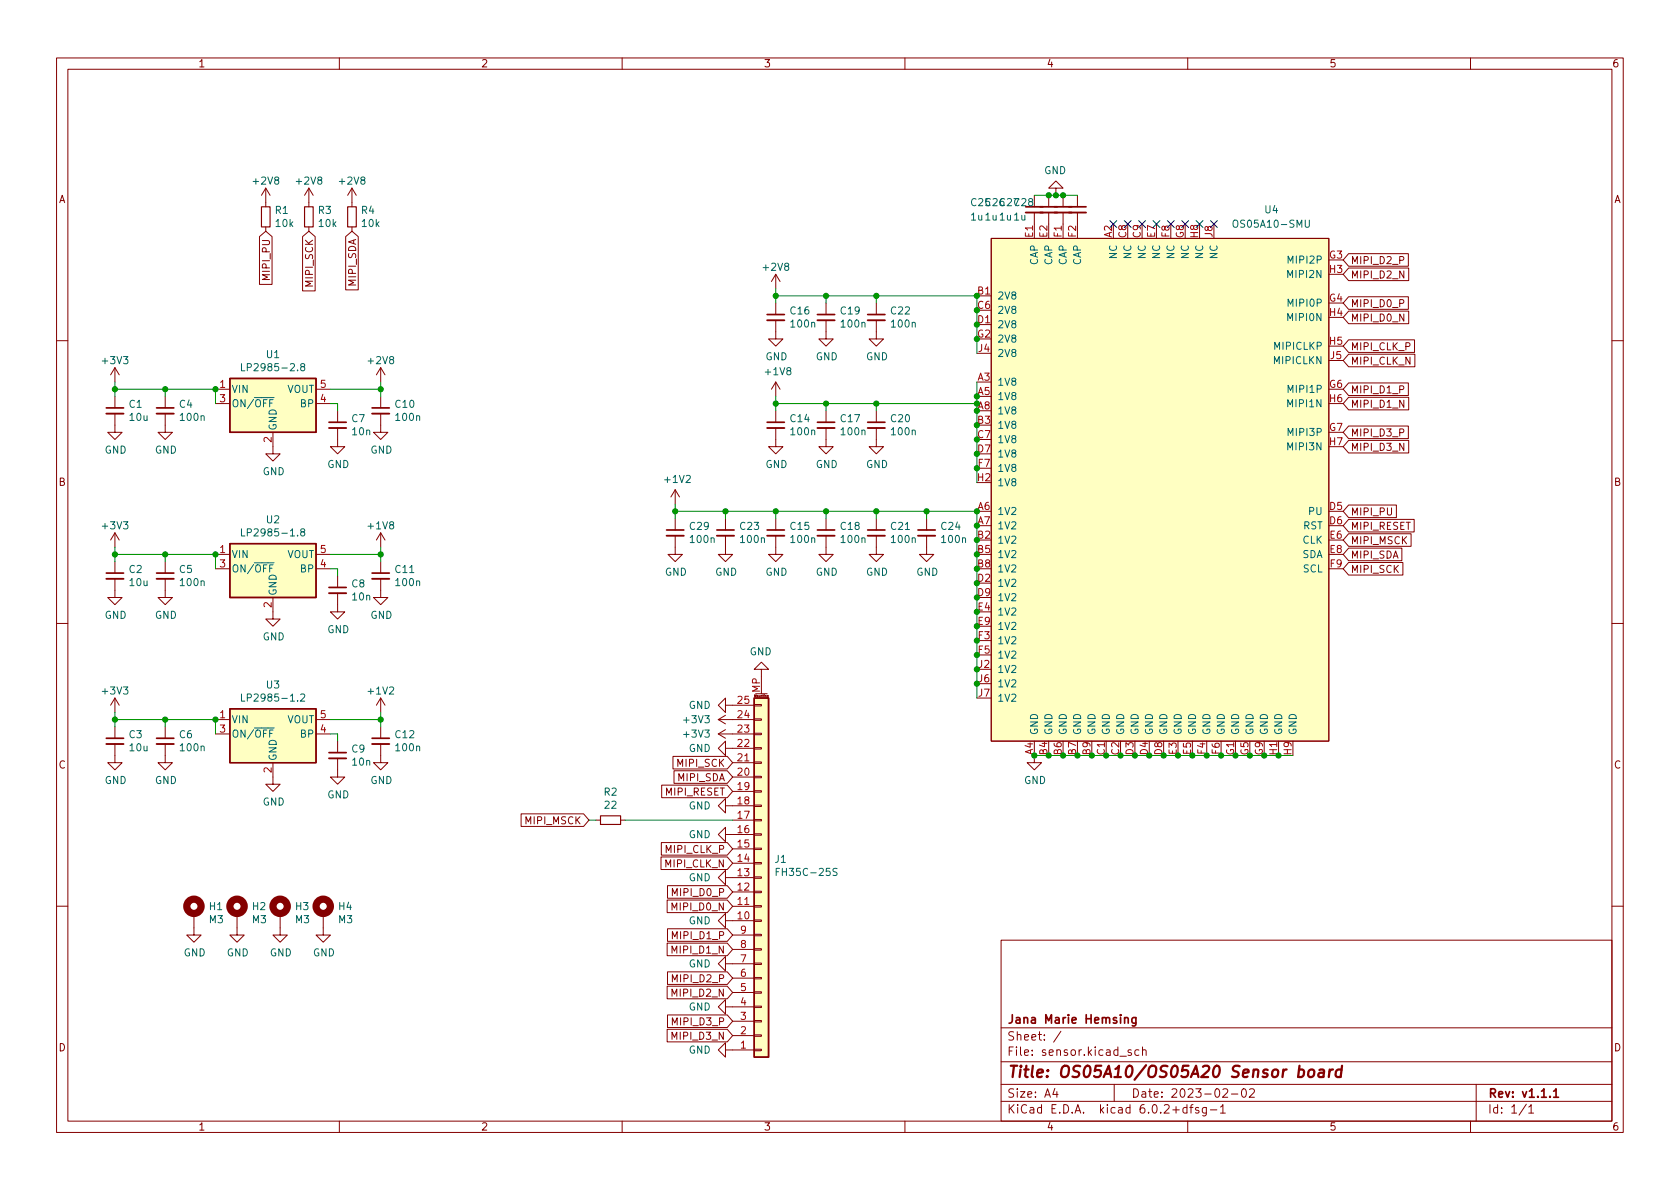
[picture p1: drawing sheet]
<svg xmlns="http://www.w3.org/2000/svg" width="297mm" height="210mm" viewBox="0 0 297 210" stroke-linecap="round" stroke-linejoin="round" font-family="sans-serif">
<g fill="none" stroke="#840000" stroke-width=".18">
<path d="M10 10.2h277v190.1h-277zM12 12.2h273v186.1h-273zM60 10.2v2M110 10.2v2M160 10.2v2M210 10.2v2M260 10.2v2M47 33.3v3.3M47 33.3l-.8 1.2M47 33.3l.8 1.2M54.6 33.3v3.3M54.6 33.3l-.8 1.2"/>
<path d="M54.6 33.3l.8 1.2M62.2 33.3v3.3M62.2 33.3l-.7 1.2M62.2 33.3l.8 1.2M182.9 37.6v2M185.4 34.5v2.1M185.4 37.6v2M186.7 33.3h1.3l-1.3-1.3-1.3 1.3h1.3v1.2M188 34.5v2.1M188 37.6v2M190.5 34.5v2.1M190.5 37.6v2"/>
<path d="M45.9 41.8l1.1-.9 1.1 .9v8.5h-2.2zM47 40.1v.8M53.5 41.8l1.1-.9 1.1 .9v9.6h-2.2zM54.6 40.1v.8M61.1 41.8l1.1-.9 1.1 .9v9.5h-2.2zM62.2 40.1v.8M137.2 56.6v3.3h1.2l-1.2 1.3-1.3-1.3h1.3M137.2 48.5l-.8 1.3M137.2 48.5v2.5M137.2 53.6v2M137.2 48.5l.7 1.3M146 56.6v3.3h1.3l-1.3 1.3-1.2-1.3h1.2"/>
<path d="M146 53.6v2M154.9 56.6v3.3h1.3l-1.3 1.3-1.2-1.3h1.2M154.9 53.6v2M175.3 42.2h59.6v88.9h-59.6zM238.4 44.9h10.6v2.2h-10.6l-.9-1.1zM238.4 52.5h10.6v2.2h-10.6l-.9-1.1zM238.4 55h10.7v2.2h-10.7l-.9-1.1zM238.4 47.4h10.7v2.2h-10.7l-.9-1.1zM10 60.2h2M20.3 73.1v3.3h1.3l-1.3 1.3-1.3-1.3h1.3M20.3 65v2.6M20.3 70.1v2"/>
<path d="M20.3 65l-.7 1.3M20.3 65l.8 1.3M29.2 73.1v3.3h1.3l-1.3 1.3-1.3-1.3h1.3M29.2 70.1v2M38.1 68.8h2.5M38.1 71.4h2.5M48.3 76.4v3.9h1.2l-1.2 1.2-1.3-1.2h1.3M55.9 68.8h2.5M55.9 71.4h2.5M59.7 75.7v3.3h1.3l-1.3 1.3-1.3-1.3h1.3M59.7 72.6v2.1M67.3 73.1v3.3h1.3l-1.3 1.3-1.3-1.3h1.3"/>
<path d="M67.3 65v2.6M67.3 70.1v2M67.3 65l-.8 1.3M67.3 65l.8 1.3M137.2 75.7v3.3h1.2l-1.2 1.3-1.3-1.3h1.3M137.2 67.6v2.5M137.2 72.6v2.1M137.2 67.6l-.8 1.2M137.2 67.6l.7 1.2M146 75.7v3.3h1.3l-1.3 1.3-1.2-1.3h1.2M146 72.6v2.1M154.9 75.7v3.3h1.3l-1.3 1.3-1.2-1.3h1.2"/>
<path d="M154.9 72.6v2.1M238.4 62.6h11.8v2.3h-11.8l-.9-1.2zM238.4 67.7h10.6v2.2h-10.6l-.9-1.1zM238.4 77.9h10.7v2.2h-10.7l-.9-1.1zM238.4 75.3h10.6v2.3h-10.6l-.9-1.2zM238.4 70.3h10.7v2.2h-10.7l-.9-1.1zM238.4 60.1h11.7v2.2h-11.7l-.9-1.1zM285 60.2h2M20.3 94.2v2.6M20.3 99.3v2M20.3 94.2l-.7 1.3M20.3 94.2l.8 1.3"/>
<path d="M29.2 99.3v2M38.1 98h2.5M55.9 98h2.5M67.3 94.2v2.6M67.3 99.3v2M67.3 94.2l-.8 1.3M67.3 94.2l.8 1.3M119.4 94.7v3.3h1.2l-1.2 1.3-1.3-1.3h1.3M119.4 86.6v2.5M119.4 91.7v2M119.4 86.6l-.8 1.3M119.4 86.6l.7 1.3"/>
<path d="M128.3 94.7v3.3h1.2l-1.2 1.3-1.3-1.3h1.3M128.3 91.7v2M137.2 94.7v3.3h1.2l-1.2 1.3-1.3-1.3h1.3M137.2 91.7v2M146 94.7v3.3h1.3l-1.3 1.3-1.2-1.3h1.2M146 91.7v2M154.9 94.7v3.3h1.3l-1.3 1.3-1.2-1.3h1.2M154.9 91.7v2M163.8 94.7v3.3h1.3l-1.3 1.3-1.2-1.3h1.2M163.8 91.7v2M238.4 89.3h8.5v2.2h-8.5l-.9-1.1zM238.4 94.4h11.1v2.2h-11.1l-.9-1.1z"/>
<path d="M238.4 91.8h11.6v2.3h-11.6l-.9-1.1zM238.4 99.5h9.6v2.2h-9.6l-.9-1.1zM238.4 96.9h9.5v2.2h-9.5l-.9-1.1zM10 110.2h2M20.3 102.4v3.3h1.3l-1.3 1.2-1.3-1.2h1.3M29.2 102.4v3.3h1.3l-1.3 1.2-1.3-1.2h1.3M38.1 100.6h2.5M48.3 105.7v3.8h1.2l-1.2 1.2-1.3-1.2h1.3M55.9 100.6h2.5M59.7 104.9v3.3h1.3l-1.3 1.3-1.3-1.3h1.3M59.7 101.8v2.1M67.3 102.4v3.3h1.3l-1.3 1.2-1.3-1.2h1.3"/>
<path d="M134.6 118.4h1.3l-1.3-1.3-1.3 1.3h1.3v4.3M285 110.2h2M20.3 131.6v3.3h1.3l-1.3 1.2-1.3-1.2h1.3M20.3 123.4v2.6M20.3 128.5v2.1M20.3 123.4l-.7 1.3M20.3 123.4l.8 1.3M29.2 131.6v3.3h1.3l-1.3 1.2-1.3-1.2h1.3M29.2 128.5v2.1M38.1 127.2h2.5M38.1 129.8h2.5M48.3 134.9v3.8h1.2l-1.2 1.2-1.3-1.2h1.3"/>
<path d="M55.9 127.2h2.5M55.9 129.8h2.5M59.7 134.1v3.3h1.3l-1.3 1.3-1.3-1.3h1.3M59.7 131.1v2M67.3 131.6v3.3h1.3l-1.3 1.2-1.3-1.2h1.3M67.3 123.4v2.6M67.3 128.5v2.1M67.3 123.4l-.8 1.3M67.3 123.4l.8 1.3M117 138.8h11.6l.9 1.1-.9 1.2h-11.6zM119 133.8h9.6l.9 1.1-.9 1.1h-9.6zM119.2 136.3h9.4l.9 1.1-.9 1.1h-9.4z"/>
<path d="M127 127.2h6.3M127 129.8h6.3M127 127.2l1.3 .8M127 129.8l1.3 .8M128.3 132.3v-1.2l-1.3 1.2 1.3 1.3v-1.3h5M128.3 124.7v-1.3l-1.3 1.3 1.3 1.3v-1.3h5M128.3 126.5l-1.3 .7M128.3 129l-1.3 .8M129.5 139.9h3.8M129.5 137.4h3.8M129.5 134.9h3.8M133.3 124.6h1.3v.2h-1.3z"/>
<path d="M133.3 127.1h1.3v.3h-1.3zM133.3 129.7h1.3v.2h-1.3zM133.3 132.2h1.3v.3h-1.3zM133.3 134.7h1.3v.3h-1.3zM133.3 137.3h1.3v.2h-1.3zM133.3 139.8h1.3v.3h-1.3zM133.6 122.7h2M135.8 123v.3h-.2M135.8 123h-.2l.1 .2h.1M182.9 133.6v1.3h1.2l-1.2 1.2-1.3-1.2h1.3M92.1 143.9h11.1l.9 1.1-.9 1.1h-11.1zM105.4 145h.8"/>
<path d="M109.7 145h.8M116.9 151.5h11.7l.9 1.1-.9 1.2h-11.7zM116.9 149h11.7l.9 1.1-.9 1.1h-11.7zM118 159.2h10.6l.9 1.1-.9 1.1h-10.6zM118 156.6h10.6l.9 1.1-.9 1.1h-10.6zM128.3 147.6v-1.3l-1.3 1.3 1.3 1.2v-1.2h5M128.3 155.2v-1.3l-1.3 1.3 1.3 1.3v-1.3h5M128.3 142.5v-1.3l-1.3 1.3 1.3 1.3v-1.3h5M129.5 157.7h3.8M129.5 152.6h3.8M129.5 150.1h3.8M129.5 145h3.8"/>
<path d="M133.3 142.4h1.3v.2h-1.3zM133.3 144.9h1.3v.3h-1.3zM133.3 147.4h1.3v.3h-1.3zM133.3 150h1.3v.2h-1.3zM133.3 152.5h1.3v.3h-1.3zM133.3 155.1h1.3v.2h-1.3zM133.3 157.6h1.3v.3h-1.3zM10 160.2h2M34.3 161.5v3.8h1.3l-1.3 1.3-1.3-1.3h1.3M41.9 161.5v3.8h1.3l-1.3 1.3-1.3-1.3h1.3M49.5 161.5v3.8h1.3l-1.3 1.3-1.2-1.3h1.2M57.1 161.5v3.8h1.3l-1.3 1.3-1.2-1.3h1.2"/>
<path d="M118 166.8h10.6l.9 1.1-.9 1.1h-10.6zM118 174.4h10.6l.9 1.1-.9 1.1h-10.6zM118 171.9h10.6l.9 1.1-.9 1.1h-10.6zM118 179.5h10.6l.9 1.1-.9 1.1h-10.6zM118 164.2h10.6l.9 1.1-.9 1.2h-10.6zM128.3 178v-1.2l-1.3 1.2 1.3 1.3v-1.3h5M128.3 162.8v-1.3l-1.3 1.3 1.3 1.3v-1.3h5M128.3 170.4v-1.2l-1.3 1.2 1.3 1.3v-1.3h5M129.5 160.3h3.8M129.5 175.5h3.8M129.5 173h3.8M129.5 167.9h3.8"/>
<path d="M129.5 165.3h3.8M133.3 160.1h1.3v.3h-1.3zM133.3 162.7h1.3v.2h-1.3zM133.3 165.2h1.3v.3h-1.3zM133.3 167.8h1.3v.2h-1.3zM133.3 170.3h1.3v.3h-1.3zM133.3 172.8h1.3v.3h-1.3zM133.3 175.4h1.3v.2h-1.3zM133.3 177.9h1.3v.3h-1.3zM177 166.3h108v32h-108zM285 160.2h2M60 198.3v2"/>
<path d="M110 198.3v2M118 182h10.6l.9 1.1-.9 1.1h-10.6zM128.3 185.7v-1.3l-1.3 1.3 1.3 1.2v-1.2h5M129.5 183.1h3.8M129.5 180.6h3.8M133.3 180.5h1.3v.2h-1.3zM133.3 183h1.3v.3h-1.3zM133.3 185.5h1.3v.3h-1.3zM160 198.3v2M177 194.8h108M177 191.8h108M177 187.8h108"/>
<path d="M177 181.8h108M186.5 192.5l-.4 1h1M186.9 193v1M187.6 182.4l-1.3 1.9M197 191.8v3M200 185.7l-.4-.1-.2 .2 .1 .3 .5 .1v.4h-.6M201.4 185.7l-.5-.1-.3 .3v.4l.2 .3h.6M202 185.8l.2-.2 .4 .1v.9M202 185.1v1.5M209.9 195.9l-.5-.1-.3 .3v.4l.2 .3h.6M209.9 195.3v1.5M210 198.3v2"/>
<path d="M210.4 195.8h.5M210.9 195.3l-.3 .2v1.3M211.9 195.9l-.3-.1-.2 .2v.3l.5 .1v.4h-.5M213.3 195.8v1.2l-.3 .3h-.4M213.3 195.9l-.4-.1-.3 .3v.4l.1 .3h.6M214 196.3h1.1M215.8 195.8l.4-.5v1.5M215.8 196.8h.8M216.2 192.7l.6-.2 .2 .2 .1 .3-1 1h1M217.7 193.5h1.2M219.7 192.6l.2-.1a.81 .81 0 0 1 .5 .7 .81 .81 0 0 1-.3 .8h-.1a.81 .81 0 0 1-.6-.6 .81 .81 0 0 1 .3-.8zM220.9 192.7l.6-.2 .2 .2 .1 .3-.9 1h.9"/>
<path d="M260 198.3v2M261 191.8v6.5M269.9 195.3l-1.3 1.9M270.3 195.8l.4-.5v1.5M270.3 196.8h.9"/>
</g>
<g fill="none" stroke="#840000" stroke-width=".3">
<path d="M181.4 36.6h10.6M135.6 55.6h3.1M144.5 55.6h3.1M153.4 55.6h3.1M18.8 72.1h3M27.7 72.1h3M58.2 74.7h3M65.8 72.1h3M135.6 74.7h3.1M144.5 74.7h3.1M153.4 74.7h3.1M117.9 93.7h3"/>
<path d="M126.7 93.7h3.1M135.6 93.7h3.1M144.5 93.7h3.1M153.4 93.7h3.1M162.3 93.7h3.1M18.8 101.3h3M27.7 101.3h3M58.2 103.9h3M65.8 101.3h3M18.8 130.6h3M27.7 130.6h3M58.2 133.1h3"/>
<path d="M65.8 130.6h3M198.8 179.9v1M200.8 179.9v1.2l-.2 .3h-.4M198.8 180.1l.3-.2 .3 .1 .1 .9M200.8 180l-.4-.1-.3 .3v.4l.2 .3h.5M274.7 193l.4-.5v1.5M274.7 194h.9"/>
</g>
<path d="M229.7 189.2l.2-.1 .5 .1 .2 .3-.1 .6a.66 .66 0 0 1-1 .3M231.5 189.3a.52 .52 0 0 1 .5-.2 .52 .52 0 0 1 .4 .4l-.1 .6a.55 .55 0 0 1-.5 .4 .55 .55 0 0 1-.5-.4zM233.3 189.2l.2-.1 .5 .1v1.3M234.1 189.6l-.7 .1a.4 .4 0 0 0-.3 .3 .4 .4 0 0 0 .2 .5l.7-.1M235.1 189.1l-.2 1.4M235.7 189.1l-.4 .1-.2 .3M237.2 189.2a.66 .66 0 0 0-1 .3l-.1 .6 .2 .3 .2 .1 .5-.1M237.3 188.5l-.3 2" fill="none" stroke="#840000" stroke-width=".4"/>
<g fill="none" stroke="#840000" stroke-width=".33">
<path d="M181.4 37.6h10.6M135.6 56.6h3.1M144.5 56.6h3.1M153.4 56.6h3.1M18.8 73.1h3M27.7 73.1h3M58.2 75.7h3M65.8 73.1h3M135.6 75.7h3.1M144.5 75.7h3.1M153.4 75.7h3.1M117.9 94.7h3"/>
<path d="M126.7 94.7h3.1M135.6 94.7h3.1M144.5 94.7h3.1M153.4 94.7h3.1M162.3 94.7h3.1M18.8 102.4h3M27.7 102.4h3M58.2 104.9h3M65.8 102.4h3M18.8 131.6h3M27.7 131.6h3M58.2 134.1h3"/>
<path d="M65.8 131.6h3"/>
</g>
<g fill="#ffffc2" stroke="#ffffc2" stroke-width=".18">
<path d="M40.6 96.1h15.3v9.6h-15.3z"/>
<path d="M40.6 125.3h15.3v9.6h-15.3z"/>
<path d="M40.6 66.9h15.3v9.5h-15.3z"/>
<path d="M133.3 123.4h2.6v63.5h-2.6z"/>
<path d="M175.3 42.2h59.6v88.9h-59.6z"/>
</g>
<path d="M40.6 66.9h15.3v9.5h-15.3zM40.6 96.1h15.3v9.6h-15.3zM40.6 125.3h15.3v9.6h-15.3zM133.3 123.4h2.6v63.5h-2.6z" fill="none" stroke="#840000" stroke-width=".25"/>
<path d="M218.2 39l.1-.1a.43 .43 0 0 1 .6 .4v.5a.42 .42 0 0 1-.5 .4 .42 .42 0 0 1-.4-.4v-.5zM230.8 38.9v1.1l.2 .2h.3l.2-.2v-1.1M42.7 64.3v1.3h.6M53.4 64.8l-.2-.2v-.2l.2-.1 .4 .1 .1 .1-.1 .2-.5 .2-.1 .2v.2l.2 .3 .4-.1 .1-.2-.1-.3-.2-.2M42.7 93.5v1.3h.6M53.4 94.1l-.2-.3v-.2l.2-.1 .4 .1 .1 .1-.1 .2-.5 .2-.1 .2v.2l.2 .3 .4-.1 .1-.2-.1-.3-.2-.1M42.7 122.7v1.3h.6M53.2 122.8l.4-.1 .3 .4-.8 .9h.8M137.2 154.2h.5M137.8 153.6h-.6v1.2M148 153.6h-.5l-.2 .1v.3l.6 .3 .1 .3-.2 .2h-.5" fill="none" stroke="#006464" stroke-width=".18"/>
<path d="M46.2 36.6h1.6v3.5h-1.6zM53.8 36.6h1.6v3.5h-1.6zM61.5 36.6h1.5v3.5h-1.5zM106.2 144.3h3.5v1.5h-3.5z" fill="none" stroke="#840000" stroke-width=".2"/>
<g fill="none" stroke="#840000" stroke-width="1.3">
<circle cx="34.3" cy="160.3" r="1.27"/>
<circle cx="41.9" cy="160.3" r="1.27"/>
<circle cx="49.5" cy="160.3" r="1.27"/>
<circle cx="57.1" cy="160.3" r="1.27"/>
</g>
<g fill="none" stroke="#009600" stroke-width=".18">
<path d="M182.9 34.5h7.6M137.2 52.3h35.5v10.2M137.2 51v2.6M146 52.3v1.3M154.9 52.3v1.3M20.3 68.8h17.8v2.6M20.3 67.6v2.5M29.2 68.8v1.3M58.4 71.4h1.3v1.2M58.4 68.8h8.9M67.3 67.6v2.5M137.2 70.1v2.5"/>
<path d="M146 71.4v1.2M154.9 71.4v1.2M172.7 67.6v3.8h-35.5M172.7 72.6v12.7M20.3 98h17.8v2.6M20.3 96.8v2.5M29.2 98v1.3M58.4 98h8.9M67.3 96.8v2.5M119.4 90.4h53.3v33M119.4 89.1v2.6M128.3 90.4v1.3"/>
<path d="M137.2 90.4v1.3M146 90.4v1.3M154.9 90.4v1.3M163.8 90.4v1.3M58.4 100.6h1.3v1.2M20.3 127.2h17.8v2.6M20.3 126v2.5M29.2 127.2v1.3M58.4 129.8h1.3v1.3M58.4 127.2h8.9M67.3 126v2.5M182.9 133.6h45.7"/>
<path d="M104.1 145h1.3M110.5 145h19"/>
</g>
<g fill="none" stroke="#000084" stroke-width=".18">
<path d="M196.2 39l1.3 1.2M197.5 39l-1.3 1.2M198.8 39l1.2 1.2M200 39l-1.2 1.2M201.3 39l1.2 1.2M202.5 39l-1.2 1.2M203.9 39l1.2 1.2M205.1 39l-1.2 1.2M206.4 39l1.2 1.2M207.6 39l-1.2 1.2M208.9 39l1.3 1.2M210.2 39l-1.3 1.2"/>
<path d="M211.5 39l1.2 1.2M212.7 39l-1.2 1.2M214 39l1.2 1.2M215.2 39l-1.2 1.2"/>
</g>
<g fill="#009600" stroke="#009600" stroke-width=".18">
<circle cx="172.7" cy="98" r=".46"/>
<circle cx="172.7" cy="90.4" r=".46"/>
<circle cx="185.4" cy="133.6" r=".46"/>
<circle cx="190.5" cy="133.6" r=".46"/>
<circle cx="188" cy="133.6" r=".46"/>
<circle cx="172.7" cy="120.9" r=".46"/>
<circle cx="182.9" cy="133.6" r=".46"/>
<circle cx="195.6" cy="133.6" r=".46"/>
<circle cx="198.1" cy="133.6" r=".46"/>
<circle cx="193" cy="133.6" r=".46"/>
<circle cx="172.7" cy="103.1" r=".46"/>
<circle cx="172.7" cy="105.7" r=".46"/>
<circle cx="172.7" cy="115.8" r=".46"/>
<circle cx="172.7" cy="113.3" r=".46"/>
<circle cx="172.7" cy="118.4" r=".46"/>
<circle cx="172.7" cy="70.1" r=".46"/>
<circle cx="172.7" cy="71.4" r=".46"/>
<circle cx="172.7" cy="59.9" r=".46"/>
<circle cx="185.4" cy="34.5" r=".46"/>
<circle cx="172.7" cy="52.3" r=".46"/>
<circle cx="172.7" cy="77.7" r=".46"/>
<circle cx="172.7" cy="82.8" r=".46"/>
<circle cx="172.7" cy="57.4" r=".46"/>
<circle cx="172.7" cy="54.9" r=".46"/>
<circle cx="172.7" cy="75.2" r=".46"/>
<circle cx="172.7" cy="72.6" r=".46"/>
<circle cx="186.7" cy="34.5" r=".46"/>
<circle cx="188" cy="34.5" r=".46"/>
<circle cx="172.7" cy="95.5" r=".46"/>
<circle cx="172.7" cy="100.6" r=".46"/>
<circle cx="172.7" cy="110.7" r=".46"/>
<circle cx="172.7" cy="108.2" r=".46"/>
<circle cx="128.3" cy="90.4" r=".46"/>
<circle cx="163.8" cy="90.4" r=".46"/>
<circle cx="172.7" cy="93" r=".46"/>
<circle cx="154.9" cy="90.4" r=".46"/>
<circle cx="137.2" cy="90.4" r=".46"/>
<circle cx="208.3" cy="133.6" r=".46"/>
<circle cx="210.8" cy="133.6" r=".46"/>
<circle cx="213.4" cy="133.6" r=".46"/>
<circle cx="205.7" cy="133.6" r=".46"/>
<circle cx="223.5" cy="133.6" r=".46"/>
<circle cx="226.1" cy="133.6" r=".46"/>
<circle cx="221" cy="133.6" r=".46"/>
<circle cx="218.4" cy="133.6" r=".46"/>
<circle cx="215.9" cy="133.6" r=".46"/>
<circle cx="200.7" cy="133.6" r=".46"/>
<circle cx="203.2" cy="133.6" r=".46"/>
<circle cx="154.9" cy="71.4" r=".46"/>
<circle cx="154.9" cy="52.3" r=".46"/>
<circle cx="146" cy="52.3" r=".46"/>
<circle cx="146" cy="90.4" r=".46"/>
<circle cx="137.2" cy="52.3" r=".46"/>
<circle cx="146" cy="71.4" r=".46"/>
<circle cx="137.2" cy="71.4" r=".46"/>
<circle cx="172.7" cy="80.3" r=".46"/>
<circle cx="67.3" cy="98" r=".46"/>
<circle cx="29.2" cy="127.2" r=".46"/>
<circle cx="38.1" cy="127.2" r=".46"/>
<circle cx="29.2" cy="98" r=".46"/>
<circle cx="38.1" cy="98" r=".46"/>
<circle cx="20.3" cy="127.2" r=".46"/>
<circle cx="20.3" cy="98" r=".46"/>
<circle cx="67.3" cy="68.8" r=".46"/>
<circle cx="67.3" cy="127.2" r=".46"/>
<circle cx="119.4" cy="90.4" r=".46"/>
<circle cx="38.1" cy="68.8" r=".46"/>
<circle cx="29.2" cy="68.8" r=".46"/>
<circle cx="20.3" cy="68.8" r=".46"/>
</g>
<text font-size="2.8" fill="#840000" x="178" y="190.6">Title: OS05A10/OS05A20 Sensor board</text>
<g font-size="2.1" fill="#840000">
<text x="178" y="184">Sheet: /</text>
<text x="178" y="181">Jana Marie Hemsing</text>
<text x="178" y="186.7">File: sensor.kicad_sch</text>
<text x="178" y="196.9">KiCad E.D.A. kicad 6.0.2+dfsg-1</text>
<text x="178" y="194.1">Size: A4</text>
<text x="200" y="194.1">Date: 2023-02-02</text>
<text x="263" y="194.1">Rev: v1.1.1</text>
<text x="263" y="196.9">Id: 1/1</text>
</g>
<g font-size="1.8" fill="#840000">
<text x="35" y="11.9">1</text>
<text x="85" y="11.9">2</text>
<text x="135" y="11.9">3</text>
<text x="185" y="11.9">4</text>
<text x="235" y="11.9">5</text>
<text x="285" y="11.9">6</text>
<text x="10.3" y="35.9">A</text>
<text x="285.3" y="35.9">A</text>
<text x="238.8" y="46.7">MIPI_D2_P</text>
<text x="47.7" y="49.2" transform="rotate(-90 47.7 49.2)">MIPI_PU</text>
<text x="55.3" y="50.5" transform="rotate(-90 55.3 50.5)">MIPI_SCK</text>
<text x="63" y="50.5" transform="rotate(-90 63 50.5)">MIPI_SDA</text>
<text x="238.8" y="49.2">MIPI_D2_N</text>
<text x="238.8" y="54.3">MIPI_D0_P</text>
<text x="238.8" y="56.9">MIPI_D0_N</text>
<text x="238.8" y="64.5">MIPI_CLK_N</text>
<text x="238.8" y="61.9">MIPI_CLK_P</text>
<text x="238.8" y="69.6">MIPI_D1_P</text>
<text x="238.8" y="77.2">MIPI_D3_P</text>
<text x="238.8" y="72.1">MIPI_D1_N</text>
<text x="238.8" y="79.7">MIPI_D3_N</text>
<text x="10.3" y="85.9">B</text>
<text x="285.3" y="85.9">B</text>
<text x="238.8" y="91.1">MIPI_PU</text>
<text x="238.8" y="93.7">MIPI_RESET</text>
<text x="238.8" y="96.2">MIPI_MSCK</text>
<text x="238.8" y="101.3">MIPI_SCK</text>
<text x="238.8" y="98.8">MIPI_SDA</text>
<text x="10.3" y="135.9">C</text>
<text x="119.9" y="135.6">MIPI_SCK</text>
<text x="285.3" y="135.9">C</text>
<text x="117.8" y="140.7">MIPI_RESET</text>
<text x="119.9" y="138.1">MIPI_SDA</text>
<text x="93" y="145.8">MIPI_MSCK</text>
<text x="117.8" y="153.4">MIPI_CLK_N</text>
<text x="117.9" y="150.8">MIPI_CLK_P</text>
<text x="119.1" y="161">MIPI_D0_N</text>
<text x="119.2" y="158.5">MIPI_D0_P</text>
<text x="119.2" y="166.1">MIPI_D1_P</text>
<text x="119.1" y="168.6">MIPI_D1_N</text>
<text x="119.2" y="173.7">MIPI_D2_P</text>
<text x="119.1" y="176.2">MIPI_D2_N</text>
<text x="10.3" y="185.9">D</text>
<text x="119.1" y="183.9">MIPI_D3_N</text>
<text x="119.2" y="181.3">MIPI_D3_P</text>
<text x="285.3" y="185.9">D</text>
<text x="35" y="199.9">1</text>
<text x="85" y="199.9">2</text>
<text x="135" y="199.9">3</text>
<text x="185" y="199.9">4</text>
<text x="235" y="199.9">5</text>
<text x="285" y="199.9">6</text>
</g>
<g font-size="1.8" fill="#006464">
<text x="44.9" y="32.6">+2V8</text>
<text x="52.5" y="32.6">+2V8</text>
<text x="60.1" y="32.6">+2V8</text>
<text x="184.6" y="30.8">GND</text>
<text x="48.7" y="37.8">R1</text>
<text x="48.8" y="40.1">10k</text>
<text x="56.3" y="37.8">R3</text>
<text x="56.4" y="40.1">10k</text>
<text x="63.9" y="37.8">R4</text>
<text x="64.1" y="40.1">10k</text>
<text x="171.7" y="39">1u 1u 1u 1u</text>
<text x="171.8" y="36.4">C25C26C27C28</text>
<text x="218.6" y="40.3">OS05A10-SMU</text>
<text x="223.7" y="37.7">U4</text>
<text x="135.1" y="47.9">+2V8</text>
<text x="183.5" y="46.9" transform="rotate(-90 183.5 46.9)">CAP</text>
<text x="186.1" y="46.9" transform="rotate(-90 186.1 46.9)">CAP</text>
<text x="188.6" y="46.9" transform="rotate(-90 188.6 46.9)">CAP</text>
<text x="191.1" y="46.9" transform="rotate(-90 191.1 46.9)">CAP</text>
<text x="197.5" y="45.7" transform="rotate(-90 197.5 45.7)">NC</text>
<text x="200" y="45.7" transform="rotate(-90 200 45.7)">NC</text>
<text x="202.6" y="45.7" transform="rotate(-90 202.6 45.7)">NC</text>
<text x="205.1" y="45.7" transform="rotate(-90 205.1 45.7)">NC</text>
<text x="207.6" y="45.7" transform="rotate(-90 207.6 45.7)">NC</text>
<text x="210.2" y="45.7" transform="rotate(-90 210.2 45.7)">NC</text>
<text x="212.7" y="45.7" transform="rotate(-90 212.7 45.7)">NC</text>
<text x="215.3" y="45.7" transform="rotate(-90 215.3 45.7)">NC</text>
<text x="228.1" y="46.6">MIPI2P</text>
<text x="176.3" y="53">2V8</text>
<text x="228" y="49.1">MIPI2N</text>
<text x="139.8" y="55.6">C16</text>
<text x="139.9" y="57.9">100n</text>
<text x="148.7" y="55.6">C19</text>
<text x="148.8" y="57.9">100n</text>
<text x="157.6" y="55.6">C22</text>
<text x="157.7" y="57.9">100n</text>
<text x="176.3" y="55.5">2V8</text>
<text x="176.3" y="58">2V8</text>
<text x="228" y="56.8">MIPI0N</text>
<text x="228.1" y="54.2">MIPI0P</text>
<text x="18.2" y="64.4">+3V3</text>
<text x="43.6" y="65.6">LP2985-2.8</text>
<text x="47.1" y="63.3">U1</text>
<text x="65.2" y="64.4">+2V8</text>
<text x="135.3" y="63.7">GND</text>
<text x="144.2" y="63.7">GND</text>
<text x="153.1" y="63.7">GND</text>
<text x="176.3" y="60.6">2V8</text>
<text x="176.3" y="63.1">2V8</text>
<text x="225.4" y="64.4">MIPICLKN</text>
<text x="225.5" y="61.8">MIPICLKP</text>
<text x="40.9" y="69.5">VIN</text>
<text x="50.7" y="69.5">VOUT</text>
<text x="135.5" y="66.3">+1V8</text>
<text x="176.3" y="68.2">1V8</text>
<text x="176.3" y="70.7">1V8</text>
<text x="228.1" y="69.5">MIPI1P</text>
<text x="22.8" y="72.1">C1</text>
<text x="23" y="74.4">10u</text>
<text x="31.7" y="72.1">C4</text>
<text x="32" y="74.4">100n</text>
<text x="40.9" y="72">ON/~{OFF}</text>
<text x="48.9" y="76.2" transform="rotate(-90 48.9 76.2)">GND</text>
<text x="53.2" y="72">BP</text>
<text x="62.2" y="74.6">C7</text>
<text x="62.4" y="77">10n</text>
<text x="69.9" y="72.1">C10</text>
<text x="70.1" y="74.4">100n</text>
<text x="139.8" y="74.6">C14</text>
<text x="139.9" y="77">100n</text>
<text x="148.7" y="74.6">C17</text>
<text x="148.8" y="77">100n</text>
<text x="157.6" y="74.6">C20</text>
<text x="157.7" y="77">100n</text>
<text x="176.3" y="73.3">1V8</text>
<text x="176.3" y="75.8">1V8</text>
<text x="228" y="72">MIPI1N</text>
<text x="228.1" y="77.1">MIPI3P</text>
<text x="18.5" y="80.2">GND</text>
<text x="27.4" y="80.2">GND</text>
<text x="57.9" y="82.7">GND</text>
<text x="65.5" y="80.2">GND</text>
<text x="135.3" y="82.7">GND</text>
<text x="144.2" y="82.7">GND</text>
<text x="153.1" y="82.7">GND</text>
<text x="176.3" y="78.4">1V8</text>
<text x="176.3" y="80.9">1V8</text>
<text x="176.3" y="83.4">1V8</text>
<text x="228" y="79.6">MIPI3N</text>
<text x="46.4" y="84">GND</text>
<text x="117.7" y="85.4">+1V2</text>
<text x="176.3" y="86">1V8</text>
<text x="18.2" y="93.6">+3V3</text>
<text x="43.6" y="94.8">LP2985-1.8</text>
<text x="47.1" y="92.5">U2</text>
<text x="65.2" y="93.6">+1V8</text>
<text x="122" y="93.7">C29</text>
<text x="130.9" y="93.7">C23</text>
<text x="139.8" y="93.7">C15</text>
<text x="148.7" y="93.7">C18</text>
<text x="157.6" y="93.7">C21</text>
<text x="166.5" y="93.7">C24</text>
<text x="176.3" y="91.1">1V2</text>
<text x="176.3" y="93.6">1V2</text>
<text x="230.4" y="93.6">RST</text>
<text x="231.5" y="91.1">PU</text>
<text x="22.8" y="101.3">C2</text>
<text x="31.7" y="101.3">C5</text>
<text x="40.9" y="98.7">VIN</text>
<text x="40.9" y="101.2">ON/~{OFF}</text>
<text x="50.7" y="98.7">VOUT</text>
<text x="53.2" y="101.2">BP</text>
<text x="69.9" y="101.3">C11</text>
<text x="117.5" y="101.8">GND</text>
<text x="122.2" y="96">100n</text>
<text x="126.4" y="101.8">GND</text>
<text x="131.1" y="96">100n</text>
<text x="135.3" y="101.8">GND</text>
<text x="139.9" y="96">100n</text>
<text x="144.2" y="101.8">GND</text>
<text x="148.8" y="96">100n</text>
<text x="153.1" y="101.8">GND</text>
<text x="157.7" y="96">100n</text>
<text x="162" y="101.8">GND</text>
<text x="166.6" y="96">100n</text>
<text x="176.3" y="96.1">1V2</text>
<text x="176.3" y="98.7">1V2</text>
<text x="176.3" y="101.2">1V2</text>
<text x="230.2" y="98.7">SDA</text>
<text x="230.3" y="96.1">CLK</text>
<text x="230.4" y="101.2">SCL</text>
<text x="23" y="103.6">10u</text>
<text x="32" y="103.6">100n</text>
<text x="48.9" y="105.4" transform="rotate(-90 48.9 105.4)">GND</text>
<text x="62.2" y="103.9">C8</text>
<text x="62.4" y="106.2">10n</text>
<text x="70.1" y="103.6">100n</text>
<text x="176.3" y="103.8">1V2</text>
<text x="176.3" y="106.3">1V2</text>
<text x="18.5" y="109.4">GND</text>
<text x="27.4" y="109.4">GND</text>
<text x="46.4" y="113.2">GND</text>
<text x="57.9" y="112">GND</text>
<text x="65.5" y="109.4">GND</text>
<text x="176.3" y="108.8">1V2</text>
<text x="176.3" y="111.4">1V2</text>
<text x="176.3" y="113.9">1V2</text>
<text x="132.5" y="115.9">GND</text>
<text x="176.3" y="116.5">1V2</text>
<text x="176.3" y="119">1V2</text>
<text x="18.2" y="122.8">+3V3</text>
<text x="43.6" y="124">LP2985-1.2</text>
<text x="47.1" y="121.7">U3</text>
<text x="65.2" y="122.8">+1V2</text>
<text x="121.8" y="125.3">GND</text>
<text x="176.3" y="121.5">1V2</text>
<text x="176.3" y="124.1">1V2</text>
<text x="22.8" y="130.5">C3</text>
<text x="31.7" y="130.5">C6</text>
<text x="40.9" y="127.9">VIN</text>
<text x="40.9" y="130.4">ON/~{OFF}</text>
<text x="50.7" y="127.9">VOUT</text>
<text x="53.2" y="130.4">BP</text>
<text x="69.9" y="130.5">C12</text>
<text x="121" y="127.9">+3V3</text>
<text x="121" y="130.4">+3V3</text>
<text x="183.5" y="130" transform="rotate(-90 183.5 130)">GND</text>
<text x="186.1" y="130" transform="rotate(-90 186.1 130)">GND</text>
<text x="188.6" y="130" transform="rotate(-90 188.6 130)">GND</text>
<text x="191.1" y="130" transform="rotate(-90 191.1 130)">GND</text>
<text x="193.7" y="130" transform="rotate(-90 193.7 130)">GND</text>
<text x="196.2" y="130" transform="rotate(-90 196.2 130)">GND</text>
<text x="198.8" y="130" transform="rotate(-90 198.8 130)">GND</text>
<text x="201.3" y="130" transform="rotate(-90 201.3 130)">GND</text>
<text x="203.8" y="130" transform="rotate(-90 203.8 130)">GND</text>
<text x="206.4" y="130" transform="rotate(-90 206.4 130)">GND</text>
<text x="208.9" y="130" transform="rotate(-90 208.9 130)">GND</text>
<text x="211.5" y="130" transform="rotate(-90 211.5 130)">GND</text>
<text x="214" y="130" transform="rotate(-90 214 130)">GND</text>
<text x="216.5" y="130" transform="rotate(-90 216.5 130)">GND</text>
<text x="219.1" y="130" transform="rotate(-90 219.1 130)">GND</text>
<text x="221.6" y="130" transform="rotate(-90 221.6 130)">GND</text>
<text x="224.2" y="130" transform="rotate(-90 224.2 130)">GND</text>
<text x="226.7" y="130" transform="rotate(-90 226.7 130)">GND</text>
<text x="229.2" y="130" transform="rotate(-90 229.2 130)">GND</text>
<text x="23" y="132.8">10u</text>
<text x="32" y="132.8">100n</text>
<text x="48.9" y="134.6" transform="rotate(-90 48.9 134.6)">GND</text>
<text x="62.2" y="133.1">C9</text>
<text x="62.4" y="135.4">10n</text>
<text x="70.1" y="132.8">100n</text>
<text x="121.8" y="133">GND</text>
<text x="18.5" y="138.6">GND</text>
<text x="27.4" y="138.6">GND</text>
<text x="46.4" y="142.4">GND</text>
<text x="57.9" y="141.2">GND</text>
<text x="65.5" y="138.6">GND</text>
<text x="106.8" y="140.7">R2</text>
<text x="107" y="143">22</text>
<text x="121.8" y="143.1">GND</text>
<text x="181" y="138.6">GND</text>
<text x="121.8" y="148.2">GND</text>
<text x="121.8" y="155.8">GND</text>
<text x="137" y="152.6">J1</text>
<text x="137.9" y="154.9">FH35C-25S</text>
<text x="37" y="160.9">H1</text>
<text x="44.7" y="160.9">H2</text>
<text x="52.3" y="160.9">H3</text>
<text x="59.9" y="160.9">H4</text>
<text x="37" y="163.2">M3</text>
<text x="44.6" y="163.2">M3</text>
<text x="52.3" y="163.2">M3</text>
<text x="59.9" y="163.2">M3</text>
<text x="121.8" y="163.4">GND</text>
<text x="32.5" y="169.1">GND</text>
<text x="40.1" y="169.1">GND</text>
<text x="47.7" y="169.1">GND</text>
<text x="55.3" y="169.1">GND</text>
<text x="121.8" y="171.1">GND</text>
<text x="121.8" y="178.7">GND</text>
<text x="121.8" y="186.3">GND</text>
</g>
<g font-size="1.8" fill="#a90000">
<text x="182.6" y="42" transform="rotate(-90 182.6 42)">E1</text>
<text x="185.2" y="42" transform="rotate(-90 185.2 42)">E2</text>
<text x="187.7" y="41.9" transform="rotate(-90 187.7 41.9)">F1</text>
<text x="190.2" y="41.9" transform="rotate(-90 190.2 41.9)">F2</text>
<text x="204.2" y="42" transform="rotate(-90 204.2 42)">E7</text>
<text x="206.8" y="41.9" transform="rotate(-90 206.8 41.9)">F8</text>
<text x="214.4" y="41.9" transform="rotate(-90 214.4 41.9)">J8</text>
<text x="196.6" y="42" transform="rotate(-90 196.6 42)">A2</text>
<text x="199.1" y="42" transform="rotate(-90 199.1 42)">C8</text>
<text x="201.7" y="42" transform="rotate(-90 201.7 42)">C9</text>
<text x="209.3" y="42.1" transform="rotate(-90 209.3 42.1)">G8</text>
<text x="211.8" y="42" transform="rotate(-90 211.8 42)">H8</text>
<text x="235" y="45.7">G3</text>
<text x="172.9" y="52.1">B1</text>
<text x="235" y="53.3">G4</text>
<text x="235.1" y="48.3">H3</text>
<text x="172.8" y="59.7">G2</text>
<text x="172.9" y="54.6">C6</text>
<text x="172.9" y="57.1">D1</text>
<text x="235.1" y="55.9">H4</text>
<text x="173" y="62.2">J4</text>
<text x="235.1" y="61">H5</text>
<text x="235.2" y="63.5">J5</text>
<text x="38.9" y="68.6">1</text>
<text x="38.9" y="71.1">3</text>
<text x="56.7" y="71.1">4</text>
<text x="56.7" y="68.6">5</text>
<text x="172.9" y="67.3">A3</text>
<text x="172.9" y="69.8">A5</text>
<text x="235" y="68.6">G6</text>
<text x="235.1" y="71.1">H6</text>
<text x="172.9" y="74.9">B3</text>
<text x="172.9" y="77.5">C7</text>
<text x="235" y="76.2">G7</text>
<text x="48" y="78.2" transform="rotate(-90 48 78.2)">2</text>
<text x="172.9" y="80">D7</text>
<text x="173" y="82.5">F7</text>
<text x="235.1" y="78.7">H7</text>
<text x="172.9" y="85.1">H2</text>
<text x="172.9" y="90.2">A6</text>
<text x="172.9" y="92.7">A7</text>
<text x="172.9" y="95.2">B2</text>
<text x="235.1" y="90.2">D5</text>
<text x="235.1" y="92.7">D6</text>
<text x="235.1" y="95.2">E6</text>
<text x="38.9" y="97.8">1</text>
<text x="38.9" y="100.3">3</text>
<text x="56.7" y="100.3">4</text>
<text x="56.7" y="97.8">5</text>
<text x="172.9" y="97.8">B5</text>
<text x="172.9" y="100.3">B8</text>
<text x="235.1" y="97.8">E8</text>
<text x="235.2" y="100.3">F9</text>
<text x="48" y="107.4" transform="rotate(-90 48 107.4)">2</text>
<text x="172.9" y="102.9">D2</text>
<text x="172.9" y="105.4">D9</text>
<text x="172.9" y="107.9">E4</text>
<text x="172.9" y="110.5">E9</text>
<text x="173" y="113">F3</text>
<text x="173" y="115.6">F5</text>
<text x="173" y="118.1">J2</text>
<text x="130.5" y="124.5">25</text>
<text x="134.4" y="122.5" transform="rotate(-90 134.4 122.5)">MP</text>
<text x="173" y="120.6">J6</text>
<text x="173" y="123.2">J7</text>
<text x="38.9" y="127">1</text>
<text x="38.9" y="129.5">3</text>
<text x="56.7" y="129.5">4</text>
<text x="56.7" y="127">5</text>
<text x="130.5" y="129.5">23</text>
<text x="130.5" y="127">24</text>
<text x="48" y="136.6" transform="rotate(-90 48 136.6)">2</text>
<text x="130.5" y="137.2">20</text>
<text x="130.5" y="134.6">21</text>
<text x="130.5" y="132.1">22</text>
<text x="182.6" y="133.5" transform="rotate(-90 182.6 133.5)">A4</text>
<text x="185.2" y="133.5" transform="rotate(-90 185.2 133.5)">B4</text>
<text x="187.7" y="133.5" transform="rotate(-90 187.7 133.5)">B6</text>
<text x="190.2" y="133.5" transform="rotate(-90 190.2 133.5)">B7</text>
<text x="192.8" y="133.5" transform="rotate(-90 192.8 133.5)">B9</text>
<text x="195.3" y="133.5" transform="rotate(-90 195.3 133.5)">C1</text>
<text x="197.9" y="133.5" transform="rotate(-90 197.9 133.5)">C2</text>
<text x="200.4" y="133.5" transform="rotate(-90 200.4 133.5)">D3</text>
<text x="202.9" y="133.5" transform="rotate(-90 202.9 133.5)">D4</text>
<text x="205.5" y="133.5" transform="rotate(-90 205.5 133.5)">D8</text>
<text x="208" y="133.4" transform="rotate(-90 208 133.4)">E3</text>
<text x="210.6" y="133.4" transform="rotate(-90 210.6 133.4)">E5</text>
<text x="213.1" y="133.4" transform="rotate(-90 213.1 133.4)">F4</text>
<text x="215.6" y="133.4" transform="rotate(-90 215.6 133.4)">F6</text>
<text x="218.2" y="133.5" transform="rotate(-90 218.2 133.5)">G1</text>
<text x="220.7" y="133.5" transform="rotate(-90 220.7 133.5)">G5</text>
<text x="223.3" y="133.5" transform="rotate(-90 223.3 133.5)">G9</text>
<text x="225.8" y="133.5" transform="rotate(-90 225.8 133.5)">H1</text>
<text x="228.3" y="133.5" transform="rotate(-90 228.3 133.5)">H9</text>
<text x="130.5" y="142.2">18</text>
<text x="130.5" y="139.7">19</text>
<text x="130.5" y="149.9">15</text>
<text x="130.5" y="147.3">16</text>
<text x="130.5" y="144.8">17</text>
<text x="130.5" y="154.9">13</text>
<text x="130.5" y="152.4">14</text>
<text x="130.5" y="160">11</text>
<text x="130.5" y="157.5">12</text>
<text x="130.5" y="162.6">10</text>
<text x="131" y="167.6">8</text>
<text x="131" y="165.1">9</text>
<text x="131" y="172.7">6</text>
<text x="131" y="170.2">7</text>
<text x="131" y="177.8">4</text>
<text x="131" y="175.3">5</text>
<text x="131" y="185.4">1</text>
<text x="131" y="182.9">2</text>
<text x="131" y="180.3">3</text>
</g>
<text font-size="1.8" fill="#009600" x="172.9" y="72.4">A8</text>
<text font-size=".5" fill="#840000" x="133.4" y="123.2">Mounting</text>
</svg>
